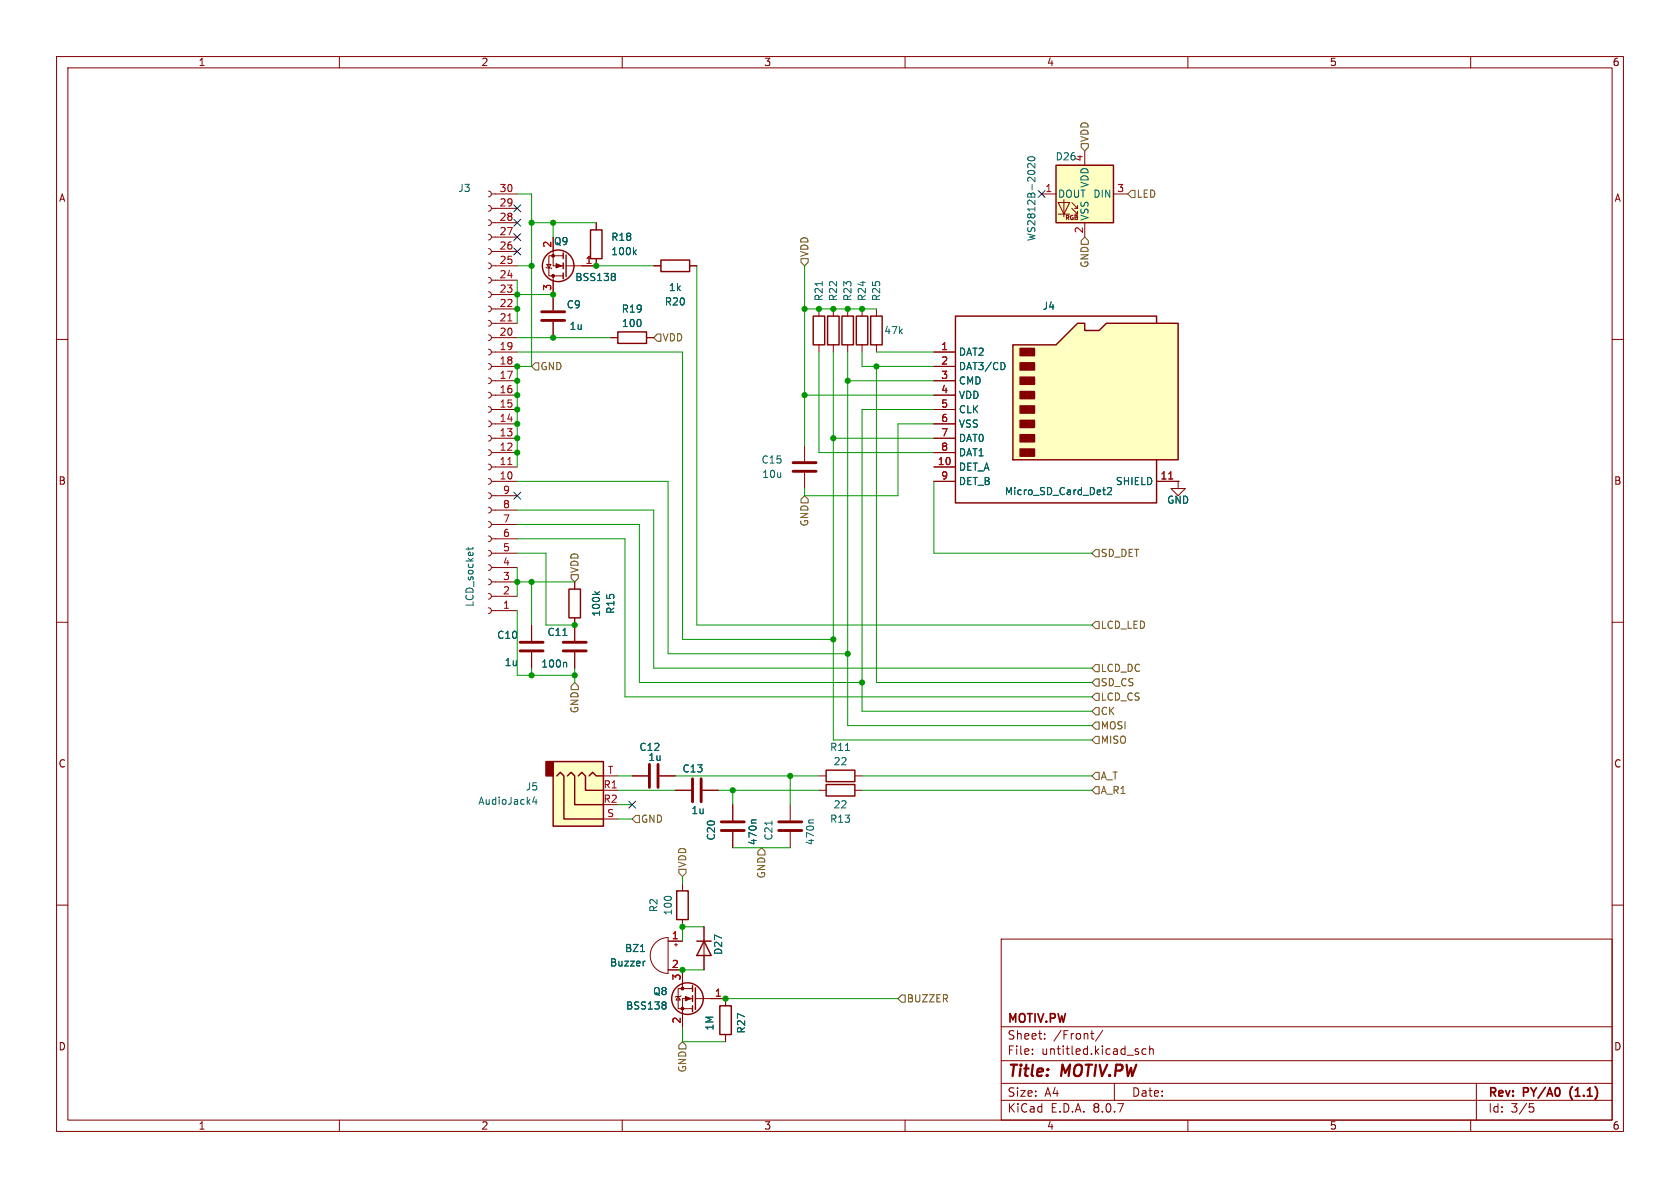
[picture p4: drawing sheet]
<svg xmlns="http://www.w3.org/2000/svg" width="297mm" height="210mm" viewBox="0 0 297 210" stroke-linecap="round" stroke-linejoin="round" font-family="sans-serif">
<g fill="none" stroke="#840000" stroke-width=".18">
<path d="M10 10h277v190h-277zM12 12h273v186h-273zM60 10v2M110 10v2M160 10v2M210 10v2M260 10v2M97.8 52.1v2.8M97.8 56.9v2.8M107.9 59.7h1.3M114.3 59.7h1.3M144.8 54.6v1.3"/>
<path d="M147.3 54.6v1.3M149.9 54.6v1.3M152.4 54.6v1.3M10 60h2M142.2 78.7v2.8M144.8 61v1.2M147.3 61v1.2M149.9 61v1.2M152.4 61v1.2M285 60h2M142.2 83.6v2.8M10 110h2"/>
<path d="M94 110.5v2.8M94 115.3v2.8M101.6 102.9v1.2M101.6 109.2v4.1M101.6 115.3v2.8M285 110h2M119.4 139.7h2.8M124.2 139.7h2.8M144.8 139.7h1.2M151.1 139.7h1.3M120.6 156.2v1.3M129.5 142.2v2.8"/>
<path d="M129.5 147.1v2.8M139.7 142.2v2.8M139.7 147.1v2.8M10 160h2M115.9 166.7a3.2 3.2 0 0 1 2.2-1v6.4a3.2 3.2 0 0 1-2.9-2 3.2 3.2 0 0 1 .7-3.4zM118.1 171.5h2.5v3.3M118.1 166.4h2.5M119.3 167h.5M119.5 166.8v.5M119.9 176.1l.4 .7h-.8zM120.4 176l-.1 .1h-.8l-.1 .2M120.6 162.6v1.2"/>
<path d="M122.4 176.5h-1.8v5.1M122.4 174.8h-2.5v3.5h2.5M122.9 176.5h5.4v1.3M124.5 163.8v7.7M177 166h108v32h-108zM285 160h2M60 198v2M110 198v2M128.3 182.9v1.3M160 198v2M177 194.5h108M177 191.5h108"/>
<path d="M177 187.5h108M177 181.5h108M182.5 186.3v.1M182.5 185.5v.1M184.7 183.6v.1M184.7 182.8v.1M192.8 182.7h.6M193 183.5l.4 .2M195 182.1l-1.3 2M197 191.5v3M201.2 186v.3M202.6 185.5l-.4-.1-.3 .3v.4l.1 .2h.6"/>
<path d="M203.2 185.5l.3-.1 .3 .1 .1 .9M203.2 184.9v1.5M210 198v2M260 198v2M261 191.5v6.5M270.4 195.1h.7M270.5 195.7h.4l.3 .3-.2 .5-.5 .1"/>
</g>
<g fill="none" stroke="#840000" stroke-width=".51">
<path d="M95.8 56.6h4M95.8 55.1h4M140.2 83.3h4.1M140.2 81.8h4.1M91.9 115.1h4.1M91.9 113.5h4.1M99.6 115.1h4M99.6 113.5h4M122.4 137.7v4M124 137.7v4M127.5 145.3h4.1M127.5 146.8h4.1"/>
<path d="M137.7 145.3h4M137.7 146.8h4"/>
</g>
<path d="M145.4 49.8v.7M99.5 112.3h.7M100 117.1l.2 .2v.6M105.1 104.6l.5 .5M106 104.6l-.5 .4M133.7 144.9h-.7l-.2 .2M136.5 145.1v.8M143.8 144.9h-.6l-.2 .2M113.2 168.2h.7M114.1 169.9l-.3 .1M117.5 177.1l.3 .3-.3 .3 .3 .2v.2l-.3 .3" fill="none" stroke="#006464" stroke-width=".18"/>
<g fill="none" stroke="#840000" stroke-width=".25">
<path d="M109.2 58.7h5.1v2h-5.1zM143.8 55.9h2v5.1h-2zM146.3 55.9h2v5.1h-2zM148.8 55.9h2.1v5.1h-2.1zM151.4 55.9h2v5.1h-2zM100.6 104.1h2v5.1h-2zM146 138.7h5.1v2h-5.1zM119.6 157.5h2.1v5.1h-2.1zM122.4 174.2v1.1M122.4 176v1M122.4 177.8v1M122.9 174.6v3.8"/>
<path d="M123.2 166.4h2.5M124.5 166.4l1.2 2.5h-2.5zM127.3 177.8h2v5.1h-2z"/>
<circle cx="121.5" cy="176.5" r="2.79"/>
</g>
<g fill="#840000" stroke="#840000" stroke-width=".18">
<path d="M121.2 176.1l1 .4-1 .4z"/>
<circle cx="120.6" cy="178.3" r=".25"/>
<circle cx="120.6" cy="174.8" r=".25"/>
</g>
<path d="M97.8 134.6h8.9v11.5h-8.9z" fill="#ffffc2"/>
<path d="M96.5 134.6h1.3v2.6h-1.3z" fill="#840000" stroke="#840000" stroke-width=".25"/>
<path d="M97.8 134.6h8.9v11.5h-8.9zM98.4 137.2l.7-.7 .6 .7v7.6h7M100.3 137.2l.7-.7 .6 .7v5h5.1M102.2 137.2l.7-.7 .6 .7v2.5h3.2M104.1 137.2l.7-.7 .6 .7h1.3M146 136.1h5.1v2.1h-5.1z" fill="none" stroke="#840000" stroke-width=".25"/>
<path d="M106.7 139.7h2.5M106.7 137.2h2.5M111.8 137.2h2.8M116.6 137.2h2.8M144.8 137.2h1.2M151.1 137.2h1.3M106.7 144.8h2.5" fill="none" stroke="#840000" stroke-width=".18"/>
<path d="M149.5 132.7h.7M94.5 140.9l-.3 .9h.8M94.8 141.3v.9" fill="none" stroke="#006464" stroke-width=".18"/>
<path d="M114.8 135.1v4.1M116.3 135.1v4.1" fill="none" stroke="#840000" stroke-width=".51"/>
<path d="M186.7 29.2h10.1v10.2h-10.1z" fill="#ffffc2"/>
<path d="M184.1 34.3h2.6M187.1 35.8h2l-1 2zM187.1 37.8h2M188.1 35.3v3.1M189.5 36.8l1 1v-.5M189.5 35.8l1 1v-.5M190 37.8h.5M190 36.8h.5M191.8 26.7v2.5M191.8 39.4v2.5M196.8 34.3h2.6" fill="none" stroke="#840000" stroke-width=".18"/>
<path d="M186.7 29.2h10.1v10.2h-10.1z" fill="none" stroke="#840000" stroke-width=".25"/>
<path d="M181.7 27.9a.75 .75 0 0 1 1.3 .2 .72 .72 0 0 1-1.3-.1zM183 28.9v.8l-1-.8-.3 .3 .1 .4" fill="none" stroke="#006464" stroke-width=".18"/>
<path d="M179.1 61h7.6l3.8-3.8h1.3v1.2h2.5l1.3-1.2h12.7v24.1h-29.2z" fill="#ffffc2"/>
<g fill="#840000" stroke="#840000" stroke-width=".25">
<path d="M180.3 79.4h2.6v1.2h-2.6z"/>
<path d="M180.3 76.8h2.6v1.3h-2.6z"/>
<path d="M180.3 74.3h2.6v1.3h-2.6z"/>
<path d="M180.3 71.8h2.6v1.2h-2.6z"/>
<path d="M180.3 69.2h2.6v1.3h-2.6z"/>
<path d="M180.3 66.7h2.6v1.2h-2.6z"/>
<path d="M180.3 64.1h2.6v1.3h-2.6z"/>
<path d="M180.3 61.6h2.6v1.3h-2.6z"/>
</g>
<g fill="none" stroke="#840000" stroke-width=".25">
<path d="M99.6 44.7v1M99.6 46.5v1M99.6 48.3v1M100.1 45.1v3.8M104.4 40.6h2v5.1h-2zM116.8 46h5.1v2h-5.1zM153.9 55.9h2.1v5.1h-2.1zM204.5 57.2v-1.3h-35.6v33h35.6v-7.6M179.1 61h7.6l3.8-3.8h1.3v1.2h2.5l1.3-1.2h12.7v24.1h-29.2z"/>
<circle cx="98.7" cy="47" r="2.79"/>
</g>
<g fill="none" stroke="#840000" stroke-width=".18">
<path d="M86.4 33.8l.3 .1 .2 .4-.2 .3-.3 .2M86.4 36.3l.3 .2 .2 .3-.2 .4-.3 .1M86.4 38.9l.3 .1 .2 .4-.2 .3-.3 .2M86.9 34.3h4.5M86.9 36.8h4.5M86.9 39.4h4.5M105.4 39.4v1.2M86.4 41.4l.3 .2 .2 .3-.2 .4-.3 .1M86.4 43.9l.3 .2 .2 .4-.2 .3-.3 .2M86.4 46.5l.3 .1 .2 .4-.2 .3-.3 .2M86.4 49l.3 .2 .2 .3-.2 .4-.3 .1M86.4 51.6l.3 .1 .2 .4-.2 .3-.3 .2"/>
<path d="M86.4 54.1l.3 .2 .2 .3-.2 .4-.3 .1M86.4 56.6l.3 .2 .2 .4-.2 .3-.3 .2M86.4 59.2l.3 .1 .2 .4-.2 .3-.3 .2M86.9 47h4.5M86.9 41.9h4.5M86.9 44.5h4.5M86.9 49.5h4.5M86.9 52.1h4.5M86.9 54.6h4.5M86.9 57.2h4.5M86.9 59.7h4.5M96.5 47.2l.1 .2h.8l.1 .1"/>
<path d="M96.6 46.7h.8l-.4 .7zM97.8 41.9v5.1h1.8M97.8 48.8v6.1M97.8 56.9v2.8M99.6 45.2h-2.6v3.6h2.6M105.4 45.7v1.3h-5.3M107.9 59.7h1.3M114.3 59.7h1.3M115.6 47h1.2M121.9 47h1.3M154.9 54.6v1.3M86.4 61.7l.3 .2 .2 .3-.2 .4-.3 .1"/>
<path d="M86.4 64.3l.3 .1 .2 .4-.2 .3-.3 .2M86.4 66.8l.3 .2 .2 .3-.2 .4-.3 .1M86.4 69.3l.3 .2 .2 .4-.2 .3-.3 .2M86.4 71.9l.3 .1 .2 .4-.2 .3-.3 .2M86.4 74.4l.3 .2 .2 .3-.2 .4-.3 .1M86.4 77l.3 .1 .2 .4-.2 .3-.3 .2M86.4 79.5l.3 .2 .2 .3-.2 .4-.3 .1M86.9 62.2h4.5M86.9 64.8h4.5M86.9 67.3h4.5M86.9 69.9h4.5M86.9 72.4h4.5"/>
<path d="M86.9 74.9h4.5M86.9 77.5h4.5M154.9 61v1.2M165.1 62.2h3.8M165.1 64.8h3.8M165.1 67.3h3.8M165.1 69.9h3.8M165.1 72.4h3.8M165.1 74.9h3.8M165.1 77.5h3.8M86.4 82l.3 .2 .2 .4-.2 .3-.3 .2M86.4 84.6l.3 .1 .2 .4-.2 .3-.3 .2"/>
<path d="M86.4 87.1l.3 .2 .2 .3-.2 .4-.3 .1M86.4 89.7l.3 .1 .2 .4-.2 .3-.3 .2M86.4 92.2l.3 .2 .2 .3-.2 .4-.3 .1M86.4 94.7l.3 .2 .2 .4-.2 .3-.3 .2M86.4 97.3l.3 .1 .2 .4-.2 .3-.3 .2M86.4 99.8l.3 .2 .2 .3-.2 .4-.3 .1M86.9 82.6h4.5M86.9 85.1h4.5M86.9 80h4.5M86.9 87.6h4.5M86.9 90.2h4.5M86.9 92.7h4.5"/>
<path d="M86.9 95.3h4.5M86.9 97.8h4.5M165.1 82.6h3.8M165.1 85.1h3.8M165.1 80h3.8M204.5 85.1h3.8M208.3 85.1v1.3h-1.3l1.3 1.2 1.2-1.2h-1.2M208.3 85.1h.1M86.4 102.4l.3 .1 .2 .4-.2 .3-.3 .2M86.4 104.9l.3 .2 .2 .3-.2 .4-.3 .1M86.4 107.4l.3 .2 .2 .4-.2 .3-.3 .2M86.9 100.3h4.5"/>
<path d="M86.9 102.9h4.5M86.9 105.4h4.5M86.9 108h4.5M94 110.5v2.8M94 115.3v2.8M101.6 102.9v1.2M101.6 109.2v4.1M101.6 115.3v2.8M111.8 137.2h2.8M116.6 137.2h2.8M119.4 139.7h2.8M124.2 139.7h2.8"/>
<path d="M129.5 142.2v2.8M129.5 147.1v2.8M118.1 171.5h2.5v2.5M118.1 166.4h2.5M120.6 179.1v2.5M124.5 163.8v2.6M124.5 168.9v2.6M125.7 176.5h2.6v1.3M128.3 182.9v1.3"/>
</g>
<path d="M89.8 56.7h.7M89.8 82.1h.7M206.6 84.7h.7" fill="none" stroke="#a90000" stroke-width=".18"/>
<g fill="none" stroke="#006464" stroke-width=".18">
<path d="M108.5 48.3l.3 .3-.3 .3 .3 .2v.3l-.3 .2M112.1 44.5l.4 .5M112.5 44.2l-.5 .5M177.4 64.1l.3 .5-.3 .7M82.8 96.8v.4M83.6 96.8l-.1 .3h-1.1M194.9 86.6h.5M195.3 87.4h.1M195.8 86.3l.5-.1 .2 .3-.8 .9h.8M99.5 112.3h.7M100 117.1l.2 .2v.6M105.1 104.6l.5 .5"/>
<path d="M106 104.6l-.5 .4M133.7 144.9h-.7l-.2 .2M113.2 168.2h.7M114.1 169.9l-.3 .1M117.5 177.1l.3 .3-.3 .3 .3 .2v.2l-.3 .3"/>
</g>
<g fill="#840000" stroke="#840000" stroke-width=".18">
<path d="M98.3 46.6l1 .4-1 .4z"/>
<circle cx="97.8" cy="45.2" r=".25"/>
<circle cx="97.8" cy="48.8" r=".25"/>
</g>
<g fill="none" stroke="#725600" stroke-width=".18">
<path d="M191.1 25.4h1.3v.6l-.6 .7-.7-.7zM200 33.7h.7v1.2h-.7l-.6-.6zM116.2 59.1h.6v1.2h-.6l-.6-.6zM141.6 45.7h1.3v.7l-.7 .6-.6-.6zM191.8 41.9l.6 .6v.7h-1.3v-.7zM94.6 64.1h.6v1.3h-.6l-.6-.6zM142.2 87.6l.7 .7v.6h-1.3v-.6zM193.7 97.2h.6v1.2h-.6l-.7-.6zM101 101.6h1.2v.6l-.6 .7-.6-.7zM193.7 117.5h.6v1.2h-.6l-.7-.6zM193.7 109.9h.6v1.2h-.6l-.7-.6zM101.6 120.7l.6 .6v.6h-1.2v-.6z"/>
<path d="M193.7 122.6h.6v1.2h-.6l-.7-.6zM193.7 120h.6v1.3h-.6l-.7-.6zM193.7 139.1h.6v1.2h-.6l-.7-.6zM193.7 130.2h.6v1.2h-.6l-.7-.6zM193.7 127.6h.6v1.3h-.6l-.7-.6zM193.7 125.1h.6v1.3h-.6l-.7-.7zM193.7 136.5h.6v1.3h-.6l-.7-.6zM111.8 144.8l.6-.7h.6v1.3h-.6zM120 153.7h1.3v.6l-.7 .6-.6-.6zM134.6 149.9l.7 .6v.6h-1.3v-.6zM159.4 175.9h.6v1.3h-.6l-.7-.7zM120.6 184.2l.7 .6v.6h-1.3v-.6z"/>
</g>
<g fill="none" stroke="#009600" stroke-width=".18">
<path d="M91.4 34.3h2.6v30.5h-2.6v17.8M94 39.4h11.4M97.8 39.4v2.5M91.4 59.7h16.5M91.4 52.1h6.4M91.4 49.5v7.7M91.4 47h2.6M105.4 47h10.2M123.2 47v63.5h69.8M142.2 54.6h12.7M142.2 47v31.7M91.4 62.2h29.2v50.8h26.7"/>
<path d="M142.2 69.9h22.9M144.8 62.2v17.8h20.3M147.3 77.5h17.8M147.3 62.2v68.6h45.7M149.9 67.3h15.2M149.9 62.2v66.1h43.1M152.4 62.2v2.6h12.7M154.9 62.2h10.2M154.9 64.8v55.9h38.1M165.1 72.4h-12.7v53.3h40.6M165.1 74.9h-6.4v12.7h-16.5v-1.2M91.4 92.7h21.6v28h39.4"/>
<path d="M91.4 95.3h19.1v27.9h82.5M91.4 90.2h24.2v27.9h77.4M91.4 97.8h5.1v12.7h5.1M91.4 85.1h26.7v30.5h31.8M165.1 85.1v12.7h27.9M91.4 108v11.4h10.2M91.4 100.3v5.1M91.4 102.9h10.2M94 102.9v7.6M94 118.1v1.3M101.6 118.1v2.6M109.2 137.2h2.6"/>
<path d="M109.2 139.7h10.2M119.4 137.2h25.4M127 139.7h17.8M129.5 139.7v2.5M139.7 137.2v5M152.4 137.2h40.6M152.4 139.7h40.6M109.2 142.2h2.6M109.2 144.8h2.6M120.6 154.9v1.3M129.5 149.9h10.2M120.6 171.5h3.9"/>
<path d="M124.5 163.8h-3.9v2.6M128.3 176.5h30.4M120.6 181.6v2.6h7.7"/>
</g>
<g fill="none" stroke="#000084" stroke-width=".18">
<path d="M90.8 38.8l1.2 1.2M90.8 36.2l1.2 1.2M92 38.8l-1.2 1.2M92 36.2l-1.2 1.2M183.5 33.7l1.3 1.2M184.8 33.7l-1.3 1.2M90.8 43.8l1.2 1.3M90.8 41.3l1.2 1.2M92 43.8l-1.2 1.3M92 41.3l-1.2 1.2M90.8 87l1.2 1.2M92 87l-1.2 1.2"/>
<path d="M111.2 141.6l1.2 1.2M112.4 141.6l-1.2 1.2"/>
</g>
<g fill="#009600" stroke="#009600" stroke-width=".18">
<circle cx="97.8" cy="59.7" r=".46"/>
<circle cx="91.4" cy="64.8" r=".46"/>
<circle cx="105.4" cy="47" r=".46"/>
<circle cx="94" cy="47" r=".46"/>
<circle cx="97.8" cy="52.1" r=".46"/>
<circle cx="94" cy="39.4" r=".46"/>
<circle cx="97.8" cy="39.4" r=".46"/>
<circle cx="91.4" cy="74.9" r=".46"/>
<circle cx="91.4" cy="80" r=".46"/>
<circle cx="91.4" cy="77.5" r=".46"/>
<circle cx="91.4" cy="72.4" r=".46"/>
<circle cx="91.4" cy="69.9" r=".46"/>
<circle cx="91.4" cy="67.3" r=".46"/>
<circle cx="91.4" cy="52.1" r=".46"/>
<circle cx="91.4" cy="54.6" r=".46"/>
<circle cx="149.9" cy="67.3" r=".46"/>
<circle cx="142.2" cy="69.9" r=".46"/>
<circle cx="154.9" cy="64.8" r=".46"/>
<circle cx="147.3" cy="113" r=".46"/>
<circle cx="149.9" cy="115.6" r=".46"/>
<circle cx="152.4" cy="120.7" r=".46"/>
<circle cx="147.3" cy="77.5" r=".46"/>
<circle cx="91.4" cy="102.9" r=".46"/>
<circle cx="147.3" cy="54.6" r=".46"/>
<circle cx="149.9" cy="54.6" r=".46"/>
<circle cx="152.4" cy="54.6" r=".46"/>
<circle cx="142.2" cy="54.6" r=".46"/>
<circle cx="144.8" cy="54.6" r=".46"/>
<circle cx="120.6" cy="171.5" r=".46"/>
<circle cx="120.6" cy="163.8" r=".46"/>
<circle cx="139.7" cy="137.2" r=".46"/>
<circle cx="129.5" cy="139.7" r=".46"/>
<circle cx="128.3" cy="176.5" r=".46"/>
<circle cx="94" cy="102.9" r=".46"/>
<circle cx="101.6" cy="110.5" r=".46"/>
<circle cx="101.6" cy="119.4" r=".46"/>
<circle cx="94" cy="119.4" r=".46"/>
</g>
<g font-size="2.8" fill="#840000">
<text x="178" y="190.9">Title:</text>
<text x="187.7" y="190.9">MOTIV.PW</text>
</g>
<g font-size="2.1" fill="#840000">
<text x="178" y="184">Sheet:</text>
<text x="178" y="181.2">MOTIV.PW</text>
<text x="186.2" y="184">/Front/</text>
<text x="178" y="186.7">File:</text>
<text x="184.1" y="186.7">untitled.kicad_sch</text>
<text x="178" y="196.9">KiCad</text>
<text x="178" y="194.1">Size:</text>
<text x="184.7" y="194.1">A4</text>
<text x="185.7" y="196.9">E.D.A.</text>
<text x="193.3" y="196.9">8.0.7</text>
<text x="200" y="194.1">Date:</text>
<text x="263" y="194.3">Rev:</text>
<text x="263" y="196.9">Id:</text>
<text x="267.1" y="196.9">3/5</text>
<text x="269.4" y="194.3">PY/A0</text>
<text x="278.2" y="194.3">(1.1)</text>
</g>
<g font-size="1.8" fill="#840000">
<text x="35" y="11.9">1</text>
<text x="85" y="11.9">2</text>
<text x="135" y="11.9">3</text>
<text x="185" y="11.9">4</text>
<text x="235" y="11.9">5</text>
<text x="285" y="11.9">6</text>
<text x="10.3" y="35.9">A</text>
<text x="285.3" y="35.9">A</text>
<text x="10.3" y="85.9">B</text>
<text x="285.3" y="85.9">B</text>
<text x="10.3" y="135.9">C</text>
<text x="285.3" y="135.9">C</text>
<text x="10.3" y="185.9">D</text>
<text x="285.3" y="185.9">D</text>
<text x="35" y="199.9">1</text>
<text x="85" y="199.9">2</text>
<text x="135" y="199.9">3</text>
<text x="185" y="199.9">4</text>
<text x="235" y="199.9">5</text>
<text x="285" y="199.9">6</text>
</g>
<g font-size="1.8" fill="#006464">
<text x="186.5" y="28.5">D26</text>
<text x="191.5" y="28.6" transform="rotate(-90 191.5 28.6)">4</text>
<text x="80.9" y="34.1">J3</text>
<text x="186.9" y="35.2">DOUT DIN</text>
<text x="192.6" y="33.3" transform="rotate(-90 192.6 33.3)">VDD</text>
<text x="192.6" y="39.1" transform="rotate(-90 192.6 39.1)">VSS</text>
<text x="97.8" y="43.5">Q9</text>
<text x="108" y="42.8">R18</text>
<text x="108" y="45.3">100k</text>
<text x="183.2" y="42.7" transform="rotate(-90 183.2 42.7)">WS2812B-2020</text>
<text x="101.6" y="49.9">BSS138</text>
<text x="118.2" y="51.7">1k</text>
<text x="145.6" y="53.3" transform="rotate(-90 145.6 53.3)">R21</text>
<text x="148.2" y="53.3" transform="rotate(-90 148.2 53.3)">R22</text>
<text x="150.7" y="53.3" transform="rotate(-90 150.7 53.3)">R23</text>
<text x="153.3" y="53.3" transform="rotate(-90 153.3 53.3)">R24</text>
<text x="155.8" y="53.3" transform="rotate(-90 155.8 53.3)">R25</text>
<text x="100.1" y="54.7">C9</text>
<text x="100.6" y="58.5">1u</text>
<text x="109.8" y="55.5">R19</text>
<text x="109.8" y="58">100</text>
<text x="117.4" y="54.2">R20</text>
<text x="156.2" y="59.3">47k</text>
<text x="184.2" y="55">J4</text>
<text x="169.4" y="63.1">DAT2</text>
<text x="169.4" y="65.6">DAT3/CD</text>
<text x="169.4" y="68.2">CMD</text>
<text x="169.4" y="70.7">VDD</text>
<text x="169.4" y="73.3">CLK</text>
<text x="169.4" y="75.8">VSS</text>
<text x="134.5" y="82.1">C15</text>
<text x="169.4" y="83.4">DET_A</text>
<text x="169.4" y="78.3">DAT0</text>
<text x="169.4" y="80.9">DAT1</text>
<text x="134.6" y="84.7">10u</text>
<text x="169.4" y="86">DET_B</text>
<text x="177.5" y="87.7">Micro_SD_Card_Det2</text>
<text x="197.2" y="86">SHIELD</text>
<text x="206.2" y="89.3">GND</text>
<text x="83.9" y="107.4" transform="rotate(-90 83.9 107.4)">LCD_socket</text>
<text x="87.8" y="113.1">C10</text>
<text x="96.7" y="112.6">C11</text>
<text x="106.3" y="109.1" transform="rotate(-90 106.3 109.1)">100k</text>
<text x="108.8" y="108.6" transform="rotate(-90 108.8 108.6)">R15</text>
<text x="89.1" y="118">1u</text>
<text x="95.6" y="118.2">100n</text>
<text x="112.9" y="132.9">C12</text>
<text x="114.5" y="134.7">1u</text>
<text x="120.6" y="136.8">C13</text>
<text x="146.6" y="132.9">R11</text>
<text x="147.3" y="135.5">22</text>
<text x="84.5" y="142.5">AudioJack4</text>
<text x="92.9" y="139.9">J5</text>
<text x="147.3" y="143.1">22</text>
<text x="122.1" y="144.1">1u</text>
<text x="126.6" y="148.7" transform="rotate(-90 126.6 148.7)">C20</text>
<text x="134" y="149.5" transform="rotate(-90 134 149.5)">470n</text>
<text x="136.8" y="148.7" transform="rotate(-90 136.8 148.7)">C21</text>
<text x="144.1" y="149.5" transform="rotate(-90 144.1 149.5)">470n</text>
<text x="146.6" y="145.6">R13</text>
<text x="116.4" y="161.4" transform="rotate(-90 116.4 161.4)">R2</text>
<text x="119" y="161.9" transform="rotate(-90 119 161.9)">100</text>
<text x="107.7" y="171">Buzzer</text>
<text x="110.4" y="168.5">BZ1</text>
<text x="127.9" y="168.9" transform="rotate(-90 127.9 168.9)">D27</text>
<text x="110.6" y="178.7">BSS138</text>
<text x="115.4" y="176.1">Q8</text>
<text x="126.3" y="182.3" transform="rotate(-90 126.3 182.3)">1M</text>
<text x="131.9" y="182.8" transform="rotate(-90 131.9 182.8)">R27</text>
</g>
<g font-size="1.8" fill="#725600">
<text x="192.6" y="25.2" transform="rotate(-90 192.6 25.2)">VDD</text>
<text x="200.9" y="35.2">LED</text>
<text x="143.1" y="45.5" transform="rotate(-90 143.1 45.5)">VDD</text>
<text x="192.6" y="47.4" transform="rotate(-90 192.6 47.4)">GND</text>
<text x="95.4" y="65.6">GND</text>
<text x="117" y="60.6">VDD</text>
<text x="143.1" y="93.2" transform="rotate(-90 143.1 93.2)">GND</text>
<text x="102.5" y="101.4" transform="rotate(-90 102.5 101.4)">VDD</text>
<text x="194.5" y="98.7">SD_DET</text>
<text x="194.5" y="111.4">LCD_LED</text>
<text x="194.5" y="119">LCD_DC</text>
<text x="194.5" y="124.1">LCD_CS</text>
<text x="194.5" y="121.5">SD_CS</text>
<text x="102.5" y="126.2" transform="rotate(-90 102.5 126.2)">GND</text>
<text x="194.5" y="131.7">MISO</text>
<text x="194.5" y="129.1">MOSI</text>
<text x="194.5" y="126.6">CK</text>
<text x="194.5" y="140.6">A_R1</text>
<text x="194.5" y="138">A_T</text>
<text x="113.2" y="145.6">GND</text>
<text x="121.5" y="153.5" transform="rotate(-90 121.5 153.5)">VDD</text>
<text x="135.5" y="155.4" transform="rotate(-90 135.5 155.4)">GND</text>
<text x="160.2" y="177.4">BUZZER</text>
<text x="121.5" y="189.7" transform="rotate(-90 121.5 189.7)">GND</text>
</g>
<g font-size="1.8" fill="#a90000">
<text x="88.2" y="34">30</text>
<text x="184.7" y="34">1</text>
<text x="197.4" y="34">3</text>
<text x="88.2" y="41.7">27</text>
<text x="88.2" y="39.1">28</text>
<text x="88.2" y="36.6">29</text>
<text x="191.5" y="41.3" transform="rotate(-90 191.5 41.3)">2</text>
<text x="88.2" y="46.7">25</text>
<text x="88.2" y="44.2">26</text>
<text x="97.5" y="43.9" transform="rotate(-90 97.5 43.9)">2</text>
<text x="103.4" y="46.7">1</text>
<text x="88.2" y="51.8">23</text>
<text x="88.2" y="49.3">24</text>
<text x="97.5" y="51.5" transform="rotate(-90 97.5 51.5)">3</text>
<text x="88.2" y="59.4">20</text>
<text x="88.2" y="56.9">21</text>
<text x="88.2" y="54.4">22</text>
<text x="88.2" y="64.5">18</text>
<text x="88.2" y="62">19</text>
<text x="166.3" y="62">1</text>
<text x="166.3" y="64.5">2</text>
<text x="88.2" y="69.6">16</text>
<text x="88.2" y="67.1">17</text>
<text x="166.3" y="67.1">3</text>
<text x="166.3" y="69.6">4</text>
<text x="88.2" y="77.2">13</text>
<text x="88.2" y="74.7">14</text>
<text x="88.2" y="72.1">15</text>
<text x="166.3" y="72.1">5</text>
<text x="166.3" y="74.7">6</text>
<text x="166.3" y="77.2">7</text>
<text x="88.2" y="82.3">11</text>
<text x="88.2" y="79.8">12</text>
<text x="165.7" y="82.3">10</text>
<text x="166.3" y="79.8">8</text>
<text x="88.2" y="84.8">10</text>
<text x="88.8" y="89.9">8</text>
<text x="88.8" y="87.4">9</text>
<text x="166.3" y="84.8">9</text>
<text x="205.1" y="84.8">11</text>
<text x="88.8" y="95">6</text>
<text x="88.8" y="92.5">7</text>
<text x="88.8" y="100.1">4</text>
<text x="88.8" y="97.5">5</text>
<text x="88.8" y="107.7">1</text>
<text x="88.8" y="105.2">2</text>
<text x="88.8" y="102.6">3</text>
<text x="107.4" y="136.9">T</text>
<text x="106.6" y="139.4">R1</text>
<text x="106.6" y="142">R2</text>
<text x="107.2" y="144.5">S</text>
<text x="118.7" y="166.1">1</text>
<text x="118.7" y="171.2">2</text>
<text x="120.4" y="173.4" transform="rotate(-90 120.4 173.4)">3</text>
<text x="126.3" y="176.3">1</text>
<text x="120.4" y="181" transform="rotate(-90 120.4 181)">2</text>
</g>
<text font-size="1.1" fill="#840000" x="188.2" y="39.1">RGB</text>
</svg>
